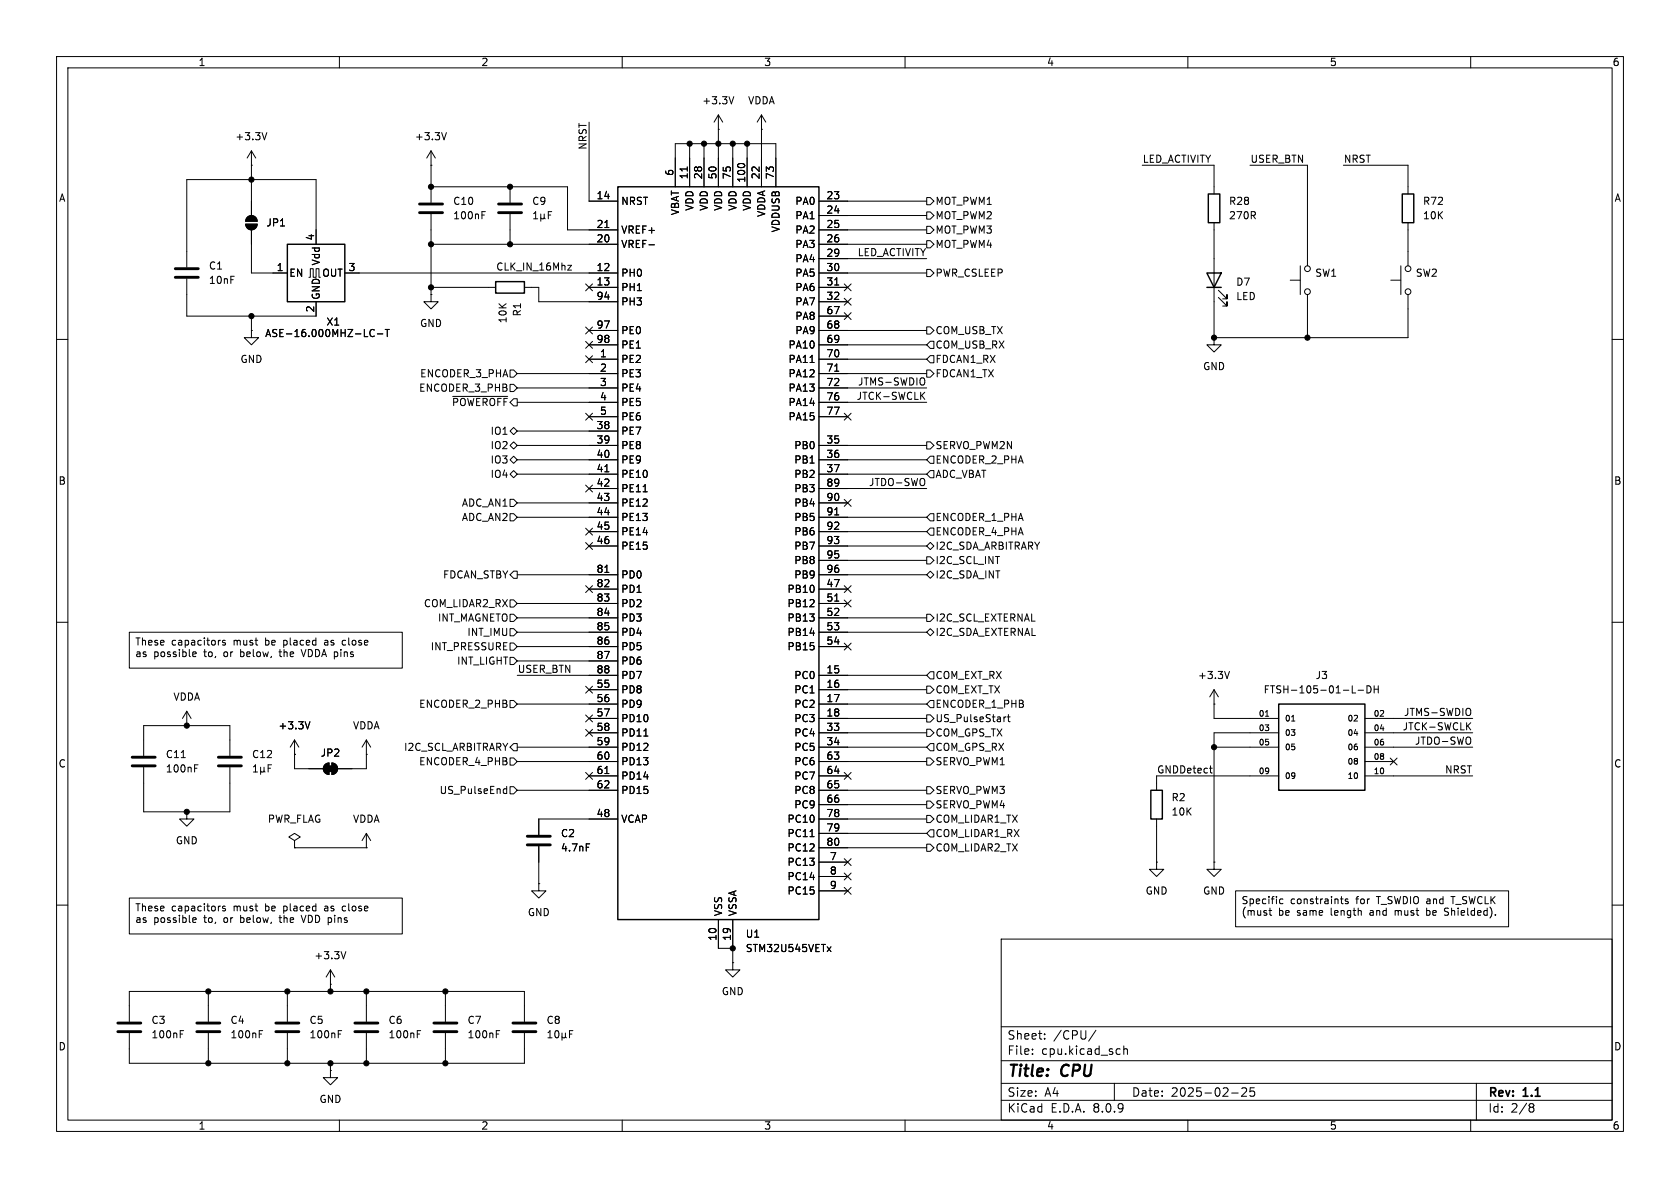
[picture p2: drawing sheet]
<svg xmlns="http://www.w3.org/2000/svg" width="297mm" height="210mm" viewBox="0 0 297 210" stroke-linecap="round" stroke-linejoin="round" font-family="sans-serif">
<g fill="none" stroke="#000" stroke-width=".18">
<path d="M10 10h277v190h-277zM12 12h273v186h-273zM60 10v2M110 10v2M129.7 17.1l-.4 1.3M160 10v2M210 10v2M260 10v2M43.4 39.6h2.1a1.02 1.02 0 0 1-1.1 1 1.02 1.02 0 0 1-1-1zM43.7 38.4a1.02 1.02 0 0 1 1.1-.2 1.02 1.02 0 0 1 .7 .9h-2.1zM44.4 29.2h.1M44.4 26.7v11.4"/>
<path d="M44.4 26.7l-.7 1.2M44.4 26.7l.8 1.2M47.2 23.4l-.5 1.3M76.2 29.2h.1M76.2 33h24.1v7.6h8.9M76.2 26.7v9.1M76.2 37.8v14.3M76.2 26.7l-.8 1.2M76.2 26.7l.8 1.2M78.9 23.4l-.4 1.3M85.2 38h.4M85.2 37.4h.6"/>
<path d="M90.2 33v2.8M90.2 37.8v5.4M94.3 38.7h.8M94.3 37.8l.4-.4v1.3M95.6 38.5l.2 .2h.2l.2-.2M95.6 37.8v1.3M96.2 38.5l.2 .2M96.2 37.8v.7M96.9 38h.5M97.5 37.4h-.6v1.3M104.1 21.6v14h5.1M119.4 33v-7.6h17.8v7.6"/>
<path d="M121.5 29.5v.7M121.9 25.4v7.6M124.5 25.4v7.6M127 22.9h.1M127 20.3v12.7M127 20.3l-.8 1.3M127 20.3l.8 1.3M129.5 25.4v7.6M132.1 25.4v7.6M134.6 22.9h.1M134.6 20.3l-.7 1.3M134.6 20.3v12.7"/>
<path d="M134.6 20.3l.8 1.3M144.8 35.6h19M144.8 38.1h19M163.8 37.5h.7l.6 .6-.6 .6h-.7zM163.8 34.9h.7l.6 .7-.6 .6h-.7zM201.9 29.2h12.7v5.1M214.6 39.4v20.3M221 29.2h10.1v17.8M237.5 29.2h11.4v5.1M248.9 39.4v7.6M33 49.3v6.6h22.9v-2.6M44.4 58.4v1.3h1.3l-1.3 1.3-1.2-1.3h1.2"/>
<path d="M44.4 58.4h.1M44.4 40.6v7.7h6.4M44.4 55.9v2.5M54.6 49h.3v-1.5h.5v1.5h.5v-1.5h.5v1.5h.2M55.9 43.2v-11.4h-22.9v15.4M61 48.3h48.2M66.2 58.4a.6 .6 0 0 0-.9 .4 .6 .6 0 0 0 .6 .7l.3-.1M66.7 59h1M68.1 58.2h.7M68.5 58.2v1.3M76.2 52.1v1.2h1.3l-1.3 1.3-1.3-1.3h1.3M76.2 52.1h.1"/>
<path d="M76.2 50.8h11.4M76.2 43.2h33M92.7 50.8h2.5v2.5h14M100.4 46.9h.6l-.6 .8h.6M103.5 57.8l1.2 1.2M103.5 50.2l1.2 1.2M104.1 50.8h5.1M104.1 58.4h5.1M104.7 57.8l-1.2 1.2M104.7 50.2l-1.2 1.2M106.9 40.2h.7M114.7 43.3h1"/>
<path d="M144.8 50.8h5.1M144.8 48.3h19M144.8 43.2h19M144.8 40.6h19M144.8 45.7h19M144.8 53.3h5.1M144.8 55.9h5.1M144.8 58.4h19M147.6 50.4h.7M149.3 50.2l1.2 1.2M149.3 52.7l1.2 1.2M149.3 55.3l1.2 1.2"/>
<path d="M150.5 50.2l-1.2 1.2M150.5 52.7l-1.2 1.2M150.5 55.3l-1.2 1.2M163.8 42.5h.7l.6 .7-.6 .6h-.7zM163.8 47.6h.7l.6 .7-.6 .6h-.7zM163.8 40h.7l.6 .6-.6 .7h-.7zM163.8 57.8h.7l.6 .6-.6 .7h-.7zM214.6 59.7v1.3h1.3l-1.3 1.2-1.2-1.2h1.2M214.6 59.7h.1M215.4 52.6l1.5 1.5v-.8v.8h-.7M215.4 51.3l1.5 1.5v-.7v.7h-.7M228.1 49.5h1.8"/>
<path d="M229.9 47v5.1M231.1 52.1v7.6M245.9 49.5h1.7M247.6 47v5.1M248.9 52.1v7.6h-34.3M10 60h2M80 70.1h9.8M90.2 78.7l.6-.6 .6 .6-.6 .7zM90.2 67.9h.6l.6 .7-.6 .6h-.6zM90.2 65.4h.6l.6 .6-.6 .7h-.6zM90.2 76.2l.6-.6 .6 .6-.6 .6zM91.4 66h17.8"/>
<path d="M91.4 68.6h17.8M91.4 78.7h17.8M91.4 76.2h17.8M91.4 71.1h17.8M103.5 60.4l1.2 1.2M103.5 62.9l1.2 1.2M103.5 73.1l1.2 1.2M104.1 63.5h5.1M104.1 73.7h5.1M104.1 61h5.1M104.7 60.4l-1.2 1.2M104.7 62.9l-1.2 1.2"/>
<path d="M104.7 73.1l-1.2 1.2M143.2 64.1h.7M144.8 63.5h19M144.8 66h19M144.8 68.6h19M144.8 78.7h19M144.8 71.1h19M144.8 73.7h5.1M144.8 61h19M147.6 65.6h.7M149.3 73.1l1.2 1.2M150.5 73.1l-1.2 1.2"/>
<path d="M162.9 69.9l.6 .7M163.3 66.9a.9 .9 0 0 1 0 1.1M163.5 69.3l-.7 .8M163.8 78.1h.7l.6 .6-.6 .7h-.7zM163.8 65.4h.7l.6 .6-.6 .7h-.7zM164.5 60.3h.6v1.3h-.6l-.7-.6zM164.5 62.9h.6v1.2h-.6l-.7-.6zM285 60h2M90.2 90.8h.6l.6 .6-.6 .7h-.6zM90.2 83.8l.6-.6 .6 .6-.6 .7zM90.2 81.3l.6-.7 .6 .7-.6 .6zM90.2 88.3h.6l.6 .6-.6 .6h-.6z"/>
<path d="M91.4 81.3h17.8M91.4 83.8h17.8M91.4 88.9h17.8M91.4 91.4h17.8M103.5 95.9l1.2 1.2M103.5 93.4l1.2 1.2M103.5 85.8l1.2 1.2M104.1 86.4h5.1M104.1 94h5.1M104.1 96.5h5.1M104.7 95.9l-1.2 1.2M104.7 93.4l-1.2 1.2"/>
<path d="M104.7 85.8l-1.2 1.2M106.9 83.4h.7M113.7 86.9h.7M144.8 81.3h19M144.8 83.8h19M144.8 86.4h19M144.8 88.9h5.1M144.8 91.4h19M144.8 94h19M144.8 96.5h19M144.8 99.1h19M147.6 91h.7"/>
<path d="M149.3 88.3l1.2 1.2M150.5 88.3l-1.2 1.2M163.8 98.4h.7l.6 .7-.6 .6h-.7zM163.8 96.5l.7-.6 .6 .6-.6 .7zM164.5 83.2h.6v1.3h-.6l-.7-.7zM164.5 93.3h.6v1.3h-.6l-.7-.6zM164.5 90.8h.6v1.3h-.6l-.7-.7zM164.5 80.6h.6v1.3h-.6l-.7-.6zM10 110h2M22.9 111.8h48.2v6.3h-48.2zM34.1 116h.5M34.7 115.4v.1l-.6 .2"/>
<path d="M38.9 113.2h.1M39.8 113.2h-.3l-.2 .2 .1 .2 .4 .1v.3h-.5M49.3 115.2h.5M49.5 114.8l.1 1.2M53.2 114.8l.5 1.3M57.5 113.2h-.1M57.5 113.6l-.1 .1 .1 .3M61 113.2h-.4l-.1 .2 .1 .5 .4 .1M90.2 113.7h.6l.6 .6-.6 .6h-.6zM90.2 111.1h.6l.6 .7-.6 .6h-.6zM90.2 106h.6l.6 .7-.6 .6h-.6zM90.2 116.2h.6l.6 .6-.6 .7h-.6z"/>
<path d="M90.2 108.6h.6l.6 .6-.6 .7h-.6zM90.8 101h.6v1.2h-.6l-.6-.6zM91.4 119.4h17.8M91.4 106.7h17.8M91.4 109.2h17.8M91.4 111.8h17.8M91.4 114.3h17.8M91.4 101.6h17.8M91.4 116.8h17.8M103.5 103.5l1.2 1.2M104.1 104.1h5.1M104.7 103.5l-1.2 1.2"/>
<path d="M106.9 101.2h.7M144.8 119.4h19M144.8 104.1h5.1M144.8 106.7h5.1M144.8 109.2h19M144.8 111.8h19M144.8 114.3h5.1M144.8 101.6h19M147.6 106.3h.7M149.3 106.1l1.2 1.2M149.3 113.7l1.2 1.2M149.3 103.5l1.2 1.2"/>
<path d="M150.5 106.1l-1.2 1.2M150.5 113.7l-1.2 1.2M150.5 103.5l-1.2 1.2M163.8 108.6h.7l.6 .6-.6 .7h-.7zM163.8 101.6l.7-.6 .6 .6-.6 .6zM164.5 111.1l.6 .7-.6 .6-.7-.6zM164.5 118.7h.6v1.3h-.6l-.7-.6zM217.4 118.7l-.5 1.3M285 110h2M25.4 133.6v-5.3h15.2v5.3M25.4 135.6v7.9h15.2v-7.9M32 133.9h.8"/>
<path d="M33 128.3h.1M33 125.7l-.7 1.3M33 125.7v2.6M33 125.7l.8 1.3M34.4 135.8h.4M34.4 135.2h.6M44.8 136.5h.7M44.8 135.6l.4-.4v1.3M46.1 136.3l.2 .2h.2l.2-.2M46.1 135.6v1.3M46.7 136.3l.2 .2M46.7 135.6v.7"/>
<path d="M47.4 135.8h.4M48 135.2h-.6v1.3M52.1 133.4h.1M52.1 130.8l-.8 1.3M52.1 130.8v5.1h5M52.1 130.8l.7 1.3M54.8 127.6l-.4 1.2M57.4 135.2l.8-.3v2a1.02 1.02 0 0 1-1-.6 1.02 1.02 0 0 1 .2-1.1zM58.7 134.9a1.02 1.02 0 0 1 1 1 1.02 1.02 0 0 1-1 1zM64.8 133.4h.1M64.8 130.8l-.8 1.3M64.8 130.8v5.1h-5.1"/>
<path d="M64.8 130.8l.7 1.3M89.1 139.5h.5M89.6 139v1.3M90.2 134h.6l.6 .6-.6 .7h-.6zM90.2 139.1h.6l.6 .6-.6 .6h-.6zM90.2 123.8h.6l.6 .7-.6 .6h-.6zM90.8 131.4h.6v1.3h-.6l-.6-.6zM91.4 124.5h17.8M91.4 132.1h17.8M91.4 134.6h17.8M91.4 139.7h17.8M103.5 126.4l1.2 1.2"/>
<path d="M103.5 136.6l1.2 1.2M103.5 121.3l1.2 1.2M103.5 128.9l1.2 1.2M104.1 121.9h5.1M104.1 127h5.1M104.1 129.5h5.1M104.1 137.2h5.1M104.7 126.4l-1.2 1.2M104.7 136.6l-1.2 1.2M104.7 121.3l-1.2 1.2M104.7 128.9l-1.2 1.2M106.9 136.7h.7"/>
<path d="M113.8 130.1h.7M144.8 121.9h19M144.8 124.5h19M144.8 127h19M144.8 129.5h19M144.8 132.1h19M144.8 134.6h19M144.8 137.2h5.1M144.8 139.7h19M149.3 136.6l1.2 1.2M150.5 136.6l-1.2 1.2M163.8 134h.7l.6 .6-.6 .7h-.7z"/>
<path d="M163.8 126.4h.7l.6 .6-.6 .6h-.7zM163.8 121.3h.7l.6 .6-.6 .7h-.7zM163.8 128.9h.7l.6 .6-.6 .7h-.7zM163.8 139.1h.7l.6 .6-.6 .6h-.7zM164.5 123.8h.6v1.3h-.6l-.7-.6zM164.5 131.4h.6v1.3h-.6l-.7-.6zM177.5 126.7v.9M177.8 126.7l-.3 .3M178.1 126.7h.5M178.3 126.3v1.1l.3 .2M213.8 135.8h.5M214.1 136.6h.2"/>
<path d="M214.6 124.5h.1M214.6 121.9v5.1h11.5M214.6 132.1h11.5M214.6 121.9l-.7 1.3M214.6 121.9l.8 1.3M223.7 126.6h.6M226.1 129.5h-11.5v22.9M226.1 137.2h-21.6v2.5M228.3 127.5h.6M239.1 122.5h.6M240.1 122h1M241.3 127h19"/>
<path d="M241.3 129.5h19M241.3 132.1h19M241.3 134.6h5.1M241.3 137.2h19M241.7 121.2a.64 .64 0 0 1 .7 .7 .64 .64 0 0 1-.7 .6zM242.9 121.2v1.3M242.9 121.8h.8M243.7 121.2v1.3M245.8 134l1.2 1.2M247 134l-1.2 1.2M259.5 128.3l.5 .7M259.8 125.3a.9 .9 0 0 1 0 1.1"/>
<path d="M260 127.8l-.7 .7M22.9 158.8h48.2v6.3h-48.2zM33 143.5v1.3h1.3l-1.3 1.3-1.3-1.3h1.3M33 143.5h.1M52.1 148.6l1-.6-1-.7-1 .7 1 .6v1.3M52.1 149.9h.1M52.1 149.9h12.7M64.8 149.9h.1M64.8 147.3v2.6M64.8 147.3l-.8 1.3M64.8 147.3l.7 1.3M89.1 140.2h.5"/>
<path d="M95.2 156.2v1.3h1.3l-1.3 1.3-1.2-1.3h1.2M95.2 156.2h.1M95.2 149.6v6.6M103.6 149.2h.7M109.2 144.8h-14v2.8M143.2 147.9h.7M144.8 144.8h19M144.8 142.2h19M144.8 152.4h5.1M144.8 147.3h19M144.8 154.9h5.1M144.8 149.9h19"/>
<path d="M144.8 157.5h5.1M149.3 154.3l1.2 1.2M149.3 151.8l1.2 1.2M149.3 156.9l1.2 1.2M150.5 154.3l-1.2 1.2M150.5 151.8l-1.2 1.2M150.5 156.9l-1.2 1.2M163.8 144.1h.7l.6 .7-.6 .6h-.7zM163.8 141.6h.7l.6 .6-.6 .7h-.7zM163.8 149.2h.7l.6 .7-.6 .6h-.7zM164.5 146.7h.6v1.3h-.6l-.7-.7zM204.5 152.4v1.3h1.2l-1.2 1.2-1.3-1.2h1.3"/>
<path d="M204.5 152.4h.1M204.5 144.8v7.6M214.6 152.4v1.3h1.3l-1.3 1.2-1.2-1.2h1.2M214.6 152.4h.1M218.4 157.5h48.3v6.3h-48.3zM226.8 159l-.4-.1-.2 .3 .1 .5h.5M237 158.9h.5M237.2 159.7l.3 .1M238.3 159l-.3-.1-.2 .2 .1 .2 .4 .1v.3h-.5M256.5 158.5h.7M10 160h2M34.1 163h.5"/>
<path d="M34.7 162.4v.1l-.6 .1M36.8 175.3v5.3M38.9 160.2h.1M39.8 160.2h-.3l-.2 .2 .1 .1 .4 .2v.3h-.5M49.3 162.2h.5M49.5 161.8l.1 1.2M50.8 175.3v5.3M53.2 161.8l.5 1.3M57.5 160.5l-.1 .2 .1 .3M57.5 160.2h-.1M58.4 174h.1M58.4 171.5l-.7 1.2"/>
<path d="M58.4 171.5v3.8M58.4 171.5l.8 1.2M61 160.2h-.4l-.1 .2 .1 .5 .4 .1M61.1 168.2l-.4 1.3M64.8 175.3v5.3M78.7 175.3v5.3M127 162.6v5h2.5M129.5 170.2v1.3h1.3l-1.3 1.2-1.2-1.2h1.2M129.5 170.2h.1M129.5 162.6v7.6M146.2 167.4l.7 .8M146.9 167.4l-.7 .8"/>
<path d="M177 166h108v32h-108zM224.5 160.5v1.1l.3 .2M246.6 161v.8M246.8 161l-.2 .1M252.2 161.7l.4 .1M252.2 160.5v1.3M252.3 161h-.1M255.5 161.1l.5 .2M256 161.7l-.5 .1M285 160h2M22.9 180.6v-5.3h69.8v5.3M22.9 182.6v5.4h69.8v-5.4"/>
<path d="M31.9 182.8h.4M31.9 182.2h.6M36.8 182.6v5.4M45.8 182.8h.5M45.8 182.2h.6M50.8 182.6v5.4M58.4 189.2v1.3h1.3l-1.3 1.3-1.3-1.3h1.3M58.4 189.2h.1M58.4 188v1.2M59.8 182.8h.4M59.8 182.2h.6M60 198v2"/>
<path d="M64.8 182.6v5.4M73.8 182.8h.4M73.8 182.2h.6M78.7 182.6v5.4M87.7 182.8h.5M87.7 182.2h.6M96.9 183.5h.7M96.9 182.6l.3-.4v1.3M98.3 182.2h.1a.68 .68 0 0 1 .4 .6 .68 .68 0 0 1-.4 .7 .84 .84 0 0 1-.1-1.3zM99.4 183.3l.1 .2h.3l.2-.2M99.4 182.6v1.3M100 183.3l.1 .2"/>
<path d="M100 182.6v.7M100.7 182.8h.4M101.3 182.2h-.6v1.3M110 198v2M160 198v2M177 194.5h108M177 191.5h108M177 187.5h108M177 181.5h108M182.5 186.3v.1M182.5 185.5v.1M184.7 183.6v.1"/>
<path d="M184.7 182.8v.1M193.7 182.1l-1.2 2M197 191.5v3M197.9 185.4l.1 .1M198 186.3l-.1 .1M198.7 184.9v1.5M198.7 185.5l.2-.1 .3 .1 .1 .9M210 198v2M217.7 193.2h1.2M219.5 192.4l.6-.1 .2 .1 .1 .3-.9 1.1h.9M221.7 192.3h-.7v.7l.2-.1h.5l.1 .3-.1 .5-.2 .1-.5-.1M260 198v2"/>
<path d="M261 191.5v6.5M270.6 195.1l.4 .1 .2 .2-.3 .3M270.6 195.7h.3M270.9 195.7l.2 .2 .1 .4-.2 .2-.4 .1"/>
<circle cx="231.1" cy="47.5" r=".51"/>
<circle cx="231.1" cy="51.6" r=".51"/>
<circle cx="248.9" cy="51.6" r=".51"/>
<circle cx="248.9" cy="47.5" r=".51"/>
</g>
<g fill="none" stroke="#000" stroke-width=".51">
<path d="M74.2 37.6h4M74.2 36.1h4M88.1 37.6h4.1M88.1 36.1h4.1M31 49h4.1M31 47.5h4.1M23.4 135.4h4M23.4 133.9h4M38.6 135.4h4.1M38.6 133.9h4.1M93.2 149.4h4.1M93.2 147.8h4.1"/>
<path d="M20.8 182.4h4.1M20.8 180.8h4.1M34.8 182.4h4.1M34.8 180.8h4.1M48.8 182.4h4M48.8 180.8h4M62.7 182.4h4.1M62.7 180.8h4.1M76.7 182.4h4.1M76.7 180.8h4.1M90.7 182.4h4M90.7 180.8h4"/>
</g>
<path d="M109.2 33h35.6v129.6h-35.6zM213.6 34.3h2v5.1h-2zM247.9 34.3h2v5.1h-2zM50.8 43.2h10.2v10.1h-10.2zM87.6 49.8h5.1v2h-5.1zM213.4 48.3h2.5l-1.3 2.5zM213.4 50.8h2.5M203.5 139.7h2v5.1h-2zM226.1 124.5h15.2v15.2h-15.2z" fill="none" stroke="#000" stroke-width=".25"/>
<g fill="#000" stroke="#000" stroke-width=".18">
<path d="M43.4 39.6h2.1a1.02 1.02 0 0 1-1.1 1 1.02 1.02 0 0 1-1-1zM43.7 38.4a1.02 1.02 0 0 1 1.1-.2 1.02 1.02 0 0 1 .7 .9h-2.1zM57.9 135.4h1v1h-1zM57.4 135.2l.8-.3v2a1.02 1.02 0 0 1-1-.6 1.02 1.02 0 0 1 .2-1.1zM58.7 134.9a1.02 1.02 0 0 1 1 1 1.02 1.02 0 0 1-1 1z"/>
<circle cx="44.4" cy="31.8" r=".46"/>
<circle cx="76.2" cy="33" r=".46"/>
<circle cx="90.2" cy="33" r=".46"/>
<circle cx="121.9" cy="25.4" r=".46"/>
<circle cx="124.5" cy="25.4" r=".46"/>
<circle cx="127" cy="25.4" r=".46"/>
<circle cx="129.5" cy="25.4" r=".46"/>
<circle cx="132.1" cy="25.4" r=".46"/>
<circle cx="44.4" cy="55.9" r=".46"/>
<circle cx="76.2" cy="43.2" r=".46"/>
<circle cx="76.2" cy="50.8" r=".46"/>
<circle cx="90.2" cy="43.2" r=".46"/>
<circle cx="214.6" cy="59.7" r=".46"/>
<circle cx="231.1" cy="59.7" r=".46"/>
<circle cx="33" cy="128.3" r=".46"/>
<circle cx="214.6" cy="132.1" r=".46"/>
<circle cx="33" cy="143.5" r=".46"/>
<circle cx="36.8" cy="175.3" r=".46"/>
<circle cx="50.8" cy="175.3" r=".46"/>
<circle cx="58.4" cy="175.3" r=".46"/>
<circle cx="64.8" cy="175.3" r=".46"/>
<circle cx="78.7" cy="175.3" r=".46"/>
<circle cx="129.5" cy="167.6" r=".46"/>
<circle cx="36.8" cy="188" r=".46"/>
<circle cx="50.8" cy="188" r=".46"/>
<circle cx="58.4" cy="188" r=".46"/>
<circle cx="64.8" cy="188" r=".46"/>
<circle cx="78.7" cy="188" r=".46"/>
</g>
<g font-size="2.8">
<text x="178" y="190.9">Title:</text>
<text x="187.7" y="190.9">CPU</text>
</g>
<g font-size="2.1">
<text x="178" y="184">Sheet:</text>
<text x="186.2" y="184">/CPU/</text>
<text x="178" y="186.7">File:</text>
<text x="184.1" y="186.7">cpu.kicad_sch</text>
<text x="178" y="196.9">KiCad</text>
<text x="178" y="194.1">Size:</text>
<text x="184.7" y="194.1">A4</text>
<text x="185.7" y="196.9">E.D.A.</text>
<text x="193.3" y="196.9">8.0.9</text>
<text x="200" y="194.1">Date:</text>
<text x="207" y="194.1">2025-02-25</text>
<text x="263" y="194.3">Rev:</text>
<text x="263" y="196.9">Id:</text>
<text x="267.1" y="196.9">2/8</text>
<text x="269.4" y="194.3">1.1</text>
</g>
<g font-size="1.8">
<text x="35" y="11.9">1</text>
<text x="85" y="11.9">2</text>
<text x="135" y="11.9">3</text>
<text x="185" y="11.9">4</text>
<text x="235" y="11.9">5</text>
<text x="285" y="11.9">6</text>
<text x="124.1" y="18.6">+3.3V</text>
<text x="132.2" y="18.6">VDDA</text>
<text x="41.5" y="25">+3.3V</text>
<text x="73.3" y="25">+3.3V</text>
<text x="103.8" y="26.6" transform="rotate(-90 103.8 26.6)">NRST</text>
<text x="201.9" y="28.9">LED_ACTIVITY</text>
<text x="221" y="28.9">USER_BTN</text>
<text x="237.5" y="28.9">NRST</text>
<text x="10.3" y="35.9">A</text>
<text x="105.4" y="35.3">14</text>
<text x="119.1" y="31.2" transform="rotate(-90 119.1 31.2)">6</text>
<text x="121.7" y="31.8" transform="rotate(-90 121.7 31.8)">11</text>
<text x="124.2" y="31.8" transform="rotate(-90 124.2 31.8)">28</text>
<text x="126.7" y="31.8" transform="rotate(-90 126.7 31.8)">50</text>
<text x="129.3" y="31.8" transform="rotate(-90 129.3 31.8)">75</text>
<text x="131.8" y="32.4" transform="rotate(-90 131.8 32.4)">100</text>
<text x="134.4" y="31.8" transform="rotate(-90 134.4 31.8)">22</text>
<text x="136.9" y="31.8" transform="rotate(-90 136.9 31.8)">73</text>
<text x="146" y="35.3">23</text>
<text x="285.3" y="35.9">A</text>
<text x="47" y="40.2">JP1</text>
<text x="80" y="39">100nF</text>
<text x="80" y="36.4">C10</text>
<text x="94" y="36.4">C9</text>
<text x="105.4" y="40.4">21</text>
<text x="109.7" y="36.4">NRST</text>
<text x="109.7" y="41.5">VREF+</text>
<text x="120.2" y="38.1" transform="rotate(-90 120.2 38.1)">VBAT</text>
<text x="122.8" y="37.4" transform="rotate(-90 122.8 37.4)">VDD</text>
<text x="125.3" y="37.4" transform="rotate(-90 125.3 37.4)">VDD</text>
<text x="127.9" y="37.4" transform="rotate(-90 127.9 37.4)">VDD</text>
<text x="130.4" y="37.4" transform="rotate(-90 130.4 37.4)">VDD</text>
<text x="132.9" y="37.4" transform="rotate(-90 132.9 37.4)">VDD</text>
<text x="135.5" y="38.4" transform="rotate(-90 135.5 38.4)">VDDA</text>
<text x="138" y="41.2" transform="rotate(-90 138 41.2)">VDDUSB</text>
<text x="140.5" y="36.4">PA0</text>
<text x="140.5" y="39">PA1</text>
<text x="140.5" y="41.5">PA2</text>
<text x="146" y="37.8">24</text>
<text x="146" y="40.4">25</text>
<text x="165.3" y="39">MOT_PWM2</text>
<text x="165.3" y="36.4">MOT_PWM1</text>
<text x="165.3" y="41.5">MOT_PWM3</text>
<text x="217.2" y="39">270R</text>
<text x="217.2" y="36.4">R28</text>
<text x="251.5" y="36.4">R72</text>
<text x="251.5" y="39">10K</text>
<text x="36.8" y="47.9">C1</text>
<text x="55.6" y="42.6" transform="rotate(-90 55.6 42.6)">4</text>
<text x="56.7" y="47" transform="rotate(-90 56.7 47)">Vdd</text>
<text x="87.6" y="47.9">CLK_IN_16Mhz</text>
<text x="105.4" y="42.9">20</text>
<text x="109.7" y="44">VREF-</text>
<text x="140.5" y="44">PA3</text>
<text x="140.5" y="46.6">PA4</text>
<text x="146" y="42.9">26</text>
<text x="146" y="45.5">29</text>
<text x="151.5" y="45.4">LED_ACTIVITY</text>
<text x="165.3" y="44">MOT_PWM4</text>
<text x="36.8" y="50.4">10nF</text>
<text x="48.8" y="48">1</text>
<text x="51.1" y="49.1">EN</text>
<text x="56.7" y="53.1" transform="rotate(-90 56.7 53.1)">GND</text>
<text x="56.9" y="49.1">OUT</text>
<text x="61.5" y="48">3</text>
<text x="105.4" y="48">12</text>
<text x="105.4" y="50.5">13</text>
<text x="105.4" y="53.1">94</text>
<text x="109.7" y="49.1">PH0</text>
<text x="109.7" y="51.7">PH1</text>
<text x="140.5" y="49.1">PA5</text>
<text x="140.5" y="51.7">PA6</text>
<text x="146" y="48">30</text>
<text x="146" y="50.5">31</text>
<text x="146" y="53.1">32</text>
<text x="165.3" y="49.1">PWR_CSLEEP</text>
<text x="218.4" y="50.7">D7</text>
<text x="218.4" y="53.3">LED</text>
<text x="232.4" y="49.1">SW1</text>
<text x="250.2" y="49.1">SW2</text>
<text x="46.8" y="59.8">ASE-16.000MHZ-LC-T</text>
<text x="55.6" y="55.3" transform="rotate(-90 55.6 55.3)">2</text>
<text x="57.6" y="57.8">X1</text>
<text x="74.2" y="58">GND</text>
<text x="89.8" y="57.2" transform="rotate(-90 89.8 57.2)">10K</text>
<text x="92.3" y="56" transform="rotate(-90 92.3 56)">R1</text>
<text x="105.4" y="58.2">97</text>
<text x="109.7" y="54.2">PH3</text>
<text x="109.7" y="59.3">PE0</text>
<text x="140.5" y="54.2">PA7</text>
<text x="140.5" y="56.7">PA8</text>
<text x="140.5" y="59.3">PA9</text>
<text x="146" y="55.6">67</text>
<text x="146" y="58.2">68</text>
<text x="165.3" y="59.3">COM_USB_TX</text>
<text x="42.4" y="64.4">GND</text>
<text x="105.4" y="60.7">98</text>
<text x="106" y="63.2">1</text>
<text x="106" y="65.8">2</text>
<text x="109.7" y="64.4">PE2</text>
<text x="109.7" y="61.8">PE1</text>
<text x="139.3" y="61.8">PA10</text>
<text x="139.3" y="64.4">PA11</text>
<text x="146" y="60.7">69</text>
<text x="146" y="63.2">70</text>
<text x="146" y="65.8">71</text>
<text x="165.3" y="61.8">COM_USB_RX</text>
<text x="165.3" y="64.4">FDCAN1_RX</text>
<text x="212.6" y="65.6">GND</text>
<text x="74" y="69.4">ENCODER_3_PHB</text>
<text x="74.2" y="66.9">ENCODER_3_PHA</text>
<text x="79.8" y="72">~{POWEROFF}</text>
<text x="106" y="68.3">3</text>
<text x="106" y="70.9">4</text>
<text x="109.7" y="66.9">PE3</text>
<text x="109.7" y="69.4">PE4</text>
<text x="109.7" y="72">PE5</text>
<text x="139.3" y="66.9">PA12</text>
<text x="139.3" y="69.4">PA13</text>
<text x="139.3" y="72">PA14</text>
<text x="146" y="68.3">72</text>
<text x="146" y="70.9">76</text>
<text x="151.4" y="70.8">JTCK-SWCLK</text>
<text x="151.6" y="68.2">JTMS-SWDIO</text>
<text x="165.3" y="66.9">FDCAN1_TX</text>
<text x="86.6" y="77.1">IO1</text>
<text x="105.4" y="75.9">38</text>
<text x="106" y="73.4">5</text>
<text x="109.7" y="77.1">PE7</text>
<text x="109.7" y="74.5">PE6</text>
<text x="139.3" y="74.5">PA15</text>
<text x="146" y="73.4">77</text>
<text x="86.6" y="79.6">IO2</text>
<text x="86.6" y="82.1">IO3</text>
<text x="105.4" y="78.5">39</text>
<text x="105.4" y="81">40</text>
<text x="105.4" y="83.6">41</text>
<text x="109.7" y="79.6">PE8</text>
<text x="109.7" y="82.1">PE9</text>
<text x="140.3" y="79.6">PB0</text>
<text x="140.3" y="82.1">PB1</text>
<text x="146" y="78.5">35</text>
<text x="146" y="81">36</text>
<text x="146" y="83.6">37</text>
<text x="165.3" y="82.1">ENCODER_2_PHA</text>
<text x="165.3" y="79.6">SERVO_PWM2N</text>
<text x="10.3" y="85.9">B</text>
<text x="81.6" y="89.8">ADC_AN1</text>
<text x="86.6" y="84.7">IO4</text>
<text x="105.4" y="86.1">42</text>
<text x="105.4" y="88.6">43</text>
<text x="109.7" y="84.7">PE10</text>
<text x="109.7" y="87.2">PE11</text>
<text x="109.7" y="89.8">PE12</text>
<text x="140.3" y="84.7">PB2</text>
<text x="140.3" y="87.2">PB3</text>
<text x="140.3" y="89.8">PB4</text>
<text x="146" y="86.1">89</text>
<text x="146" y="88.6">90</text>
<text x="153.5" y="86">JTDO-SWO</text>
<text x="165.3" y="84.7">ADC_VBAT</text>
<text x="285.3" y="85.9">B</text>
<text x="81.6" y="92.3">ADC_AN2</text>
<text x="105.4" y="91.2">44</text>
<text x="105.4" y="93.7">45</text>
<text x="109.7" y="92.3">PE13</text>
<text x="109.7" y="94.8">PE14</text>
<text x="140.3" y="92.3">PB5</text>
<text x="140.3" y="94.8">PB6</text>
<text x="146" y="91.2">91</text>
<text x="146" y="93.7">92</text>
<text x="165.3" y="94.8">ENCODER_4_PHA</text>
<text x="165.3" y="92.3">ENCODER_1_PHA</text>
<text x="105.4" y="96.3">46</text>
<text x="105.4" y="101.3">81</text>
<text x="109.7" y="97.4">PE15</text>
<text x="140.3" y="97.4">PB7</text>
<text x="140.3" y="99.9">PB8</text>
<text x="146" y="96.3">93</text>
<text x="146" y="98.8">95</text>
<text x="146" y="101.3">96</text>
<text x="165.3" y="99.9">I2C_SCL_INT</text>
<text x="165.3" y="97.4">I2C_SDA_ARBITRARY</text>
<text x="74.8" y="107.5">COM_LIDAR2_RX</text>
<text x="78.2" y="102.5">FDCAN_STBY</text>
<text x="105.4" y="103.9">82</text>
<text x="105.4" y="106.4">83</text>
<text x="109.7" y="102.5">PD0</text>
<text x="109.7" y="105">PD1</text>
<text x="109.7" y="107.5">PD2</text>
<text x="139.1" y="105">PB10</text>
<text x="139.1" y="107.5">PB12</text>
<text x="140.3" y="102.5">PB9</text>
<text x="146" y="103.9">47</text>
<text x="146" y="106.4">51</text>
<text x="165.3" y="102.5">I2C_SDA_INT</text>
<text x="77.3" y="110.1">INT_MAGNETO</text>
<text x="82.5" y="112.6">INT_IMU</text>
<text x="105.4" y="109">84</text>
<text x="105.4" y="111.5">85</text>
<text x="109.7" y="110.1">PD3</text>
<text x="109.7" y="112.6">PD4</text>
<text x="139.1" y="110.1">PB13</text>
<text x="139.1" y="112.6">PB14</text>
<text x="146" y="109">52</text>
<text x="146" y="111.5">53</text>
<text x="165.3" y="112.6">I2C_SDA_EXTERNAL</text>
<text x="165.3" y="110.1">I2C_SCL_EXTERNAL</text>
<text x="23.8" y="114.4">These</text>
<text x="23.8" y="116.5">as</text>
<text x="27.2" y="116.5">possible</text>
<text x="30.3" y="114.4">capacitors</text>
<text x="36.2" y="116.5">to,</text>
<text x="39.8" y="116.5">or</text>
<text x="41.4" y="114.4">must</text>
<text x="42.9" y="116.5">below,</text>
<text x="47.2" y="114.4">be</text>
<text x="50.1" y="116.5">the</text>
<text x="50.6" y="114.4">placed</text>
<text x="54.2" y="116.5">VDDA pins</text>
<text x="58" y="114.4">as</text>
<text x="61.4" y="114.4">close</text>
<text x="76" y="115.2">INT_PRESSURE</text>
<text x="80.7" y="117.7">INT_LIGHT</text>
<text x="91.4" y="119">USER_BTN</text>
<text x="105.4" y="114">86</text>
<text x="105.4" y="116.6">87</text>
<text x="105.4" y="119.1">88</text>
<text x="109.7" y="115.2">PD5</text>
<text x="109.7" y="117.7">PD6</text>
<text x="139.1" y="115.2">PB15</text>
<text x="146" y="119.1">15</text>
<text x="146" y="114">54</text>
<text x="30.6" y="124.1">VDDA</text>
<text x="74" y="125.3">ENCODER_2_PHB</text>
<text x="105.4" y="121.7">55</text>
<text x="105.4" y="124.2">56</text>
<text x="109.7" y="122.8">PD8</text>
<text x="109.7" y="125.3">PD9</text>
<text x="109.7" y="120.2">PD7</text>
<text x="140.3" y="120.2">PC0</text>
<text x="140.3" y="122.8">PC1</text>
<text x="140.3" y="125.3">PC2</text>
<text x="146" y="121.7">16</text>
<text x="146" y="124.2">17</text>
<text x="165.3" y="125.3">ENCODER_1_PHB</text>
<text x="165.3" y="122.8">COM_EXT_TX</text>
<text x="165.3" y="120.2">COM_EXT_RX</text>
<text x="211.7" y="120.2">+3.3V</text>
<text x="223.3" y="122.8">FTSH-105-01-L-DH</text>
<text x="232.5" y="120.2">J3</text>
<text x="49.1" y="129.1">+3.3V</text>
<text x="62.3" y="129.1">VDDA</text>
<text x="105.4" y="126.7">57</text>
<text x="105.4" y="129.3">58</text>
<text x="105.4" y="131.8">59</text>
<text x="109.7" y="127.9">PD10</text>
<text x="109.7" y="130.4">PD11</text>
<text x="140.3" y="127.9">PC3</text>
<text x="140.3" y="130.4">PC4</text>
<text x="146" y="126.7">18</text>
<text x="146" y="129.3">33</text>
<text x="146" y="131.8">34</text>
<text x="165.3" y="127.9">US_PulseStart</text>
<text x="165.3" y="130.4">COM_GPS_TX</text>
<text x="247.9" y="129.2">JTCK-SWCLK</text>
<text x="248.1" y="126.7">JTMS-SWDIO</text>
<text x="250" y="131.7">JTDO-SWO</text>
<text x="10.3" y="135.9">C</text>
<text x="29.2" y="136.8">100nF</text>
<text x="29.2" y="134.2">C11</text>
<text x="44.5" y="134.2">C12</text>
<text x="56.6" y="134">JP2</text>
<text x="71.3" y="132.9">I2C_SCL_ARBITRARY</text>
<text x="74" y="135.5">ENCODER_4_PHB</text>
<text x="105.4" y="134.4">60</text>
<text x="105.4" y="136.9">61</text>
<text x="109.7" y="132.9">PD12</text>
<text x="109.7" y="135.5">PD13</text>
<text x="140.3" y="132.9">PC5</text>
<text x="140.3" y="135.5">PC6</text>
<text x="146" y="134.4">63</text>
<text x="146" y="136.9">64</text>
<text x="165.3" y="135.5">SERVO_PWM1</text>
<text x="165.3" y="132.9">COM_GPS_RX</text>
<text x="204.5" y="136.8">GNDDetect</text>
<text x="255.4" y="136.8">NRST</text>
<text x="285.3" y="135.9">C</text>
<text x="77.6" y="140.6">US_PulseEnd</text>
<text x="105.4" y="139.4">62</text>
<text x="109.7" y="138">PD14</text>
<text x="109.7" y="140.6">PD15</text>
<text x="140.3" y="138">PC7</text>
<text x="140.3" y="140.6">PC8</text>
<text x="140.3" y="143.1">PC9</text>
<text x="146" y="139.4">65</text>
<text x="146" y="142">66</text>
<text x="165.3" y="143.1">SERVO_PWM4</text>
<text x="165.3" y="140.6">SERVO_PWM3</text>
<text x="207" y="141.8">R2</text>
<text x="31" y="149.5">GND</text>
<text x="47.3" y="145.6">PWR_FLAG</text>
<text x="62.3" y="145.6">VDDA</text>
<text x="99.1" y="148.2">C2</text>
<text x="105.4" y="144.5">48</text>
<text x="109.7" y="145.6">VCAP</text>
<text x="139.1" y="145.6">PC10</text>
<text x="139.1" y="148.2">PC11</text>
<text x="146" y="144.5">78</text>
<text x="146" y="147.1">79</text>
<text x="146" y="149.6">80</text>
<text x="165.3" y="145.6">COM_LIDAR1_TX</text>
<text x="165.3" y="148.2">COM_LIDAR1_RX</text>
<text x="207" y="144.4">10K</text>
<text x="99.1" y="150.7">4.7nF</text>
<text x="139.1" y="153.3">PC13</text>
<text x="139.1" y="155.8">PC14</text>
<text x="139.1" y="150.7">PC12</text>
<text x="146.6" y="152.1">7</text>
<text x="146.6" y="154.7">8</text>
<text x="165.3" y="150.7">COM_LIDAR2_TX</text>
<text x="23.8" y="161.4">These</text>
<text x="30.3" y="161.4">capacitors</text>
<text x="41.4" y="161.4">must</text>
<text x="47.2" y="161.4">be</text>
<text x="50.6" y="161.4">placed</text>
<text x="58" y="161.4">as</text>
<text x="61.4" y="161.4">close</text>
<text x="139.1" y="158.3">PC15</text>
<text x="146.6" y="157.2">9</text>
<text x="202.4" y="158.3">GND</text>
<text x="212.6" y="158.3">GND</text>
<text x="219.4" y="160.2">Specific</text>
<text x="228.1" y="160.2">constraints</text>
<text x="239.9" y="160.2">for</text>
<text x="243.7" y="160.2">T_SWDIO and</text>
<text x="257.3" y="160.2">T_SWCLK</text>
<text x="23.8" y="163.5">as</text>
<text x="27.2" y="163.5">possible</text>
<text x="36.2" y="163.5">to,</text>
<text x="39.8" y="163.5">or</text>
<text x="42.9" y="163.5">below,</text>
<text x="50.1" y="163.5">the</text>
<text x="54.2" y="163.5">VDD pins</text>
<text x="93.2" y="162.2">GND</text>
<text x="126.7" y="166.4" transform="rotate(-90 126.7 166.4)">10</text>
<text x="127.9" y="162.1" transform="rotate(-90 127.9 162.1)">VSS</text>
<text x="129.3" y="166.4" transform="rotate(-90 129.3 166.4)">19</text>
<text x="130.4" y="162.1" transform="rotate(-90 130.4 162.1)">VSSA</text>
<text x="131.7" y="166">U1</text>
<text x="219.4" y="162.2">(must</text>
<text x="226" y="162.2">be</text>
<text x="229.4" y="162.2">same</text>
<text x="235.5" y="162.2">length</text>
<text x="242.6" y="162.2">and</text>
<text x="247.3" y="162.2">must</text>
<text x="253" y="162.2">be</text>
<text x="256.4" y="162.2">Shielded).</text>
<text x="55.5" y="169.8">+3.3V</text>
<text x="131.7" y="168.5">STM32U545VETx</text>
<text x="127.5" y="176.1">GND</text>
<text x="10.3" y="185.9">D</text>
<text x="26.7" y="181.2">C3</text>
<text x="26.7" y="183.7">100nF</text>
<text x="40.6" y="181.2">C4</text>
<text x="40.6" y="183.7">100nF</text>
<text x="54.6" y="181.2">C5</text>
<text x="54.6" y="183.7">100nF</text>
<text x="68.6" y="181.2">C6</text>
<text x="68.6" y="183.7">100nF</text>
<text x="82.6" y="181.2">C7</text>
<text x="82.6" y="183.7">100nF</text>
<text x="96.5" y="181.2">C8</text>
<text x="285.3" y="185.9">D</text>
<text x="56.4" y="195.2">GND</text>
<text x="35" y="199.9">1</text>
<text x="85" y="199.9">2</text>
<text x="135" y="199.9">3</text>
<text x="185" y="199.9">4</text>
<text x="235" y="199.9">5</text>
<text x="285" y="199.9">6</text>
</g>
<g font-size="1.4">
<text x="222.4" y="126.7">01</text>
<text x="222.4" y="129.3">03</text>
<text x="222.4" y="131.8">05</text>
<text x="227.1" y="127.7">01</text>
<text x="227.1" y="130.3">03</text>
<text x="238.1" y="127.7">02</text>
<text x="238.1" y="130.3">04</text>
<text x="242.7" y="126.7">02</text>
<text x="242.7" y="129.3">04</text>
<text x="242.7" y="131.8">06</text>
<text x="222.4" y="136.9">09</text>
<text x="227.1" y="132.8">05</text>
<text x="227.1" y="137.9">09</text>
<text x="238.1" y="132.8">06</text>
<text x="238.1" y="135.4">08</text>
<text x="238.1" y="137.9">10</text>
<text x="242.7" y="134.4">08</text>
<text x="242.7" y="136.9">10</text>
</g>
</svg>
